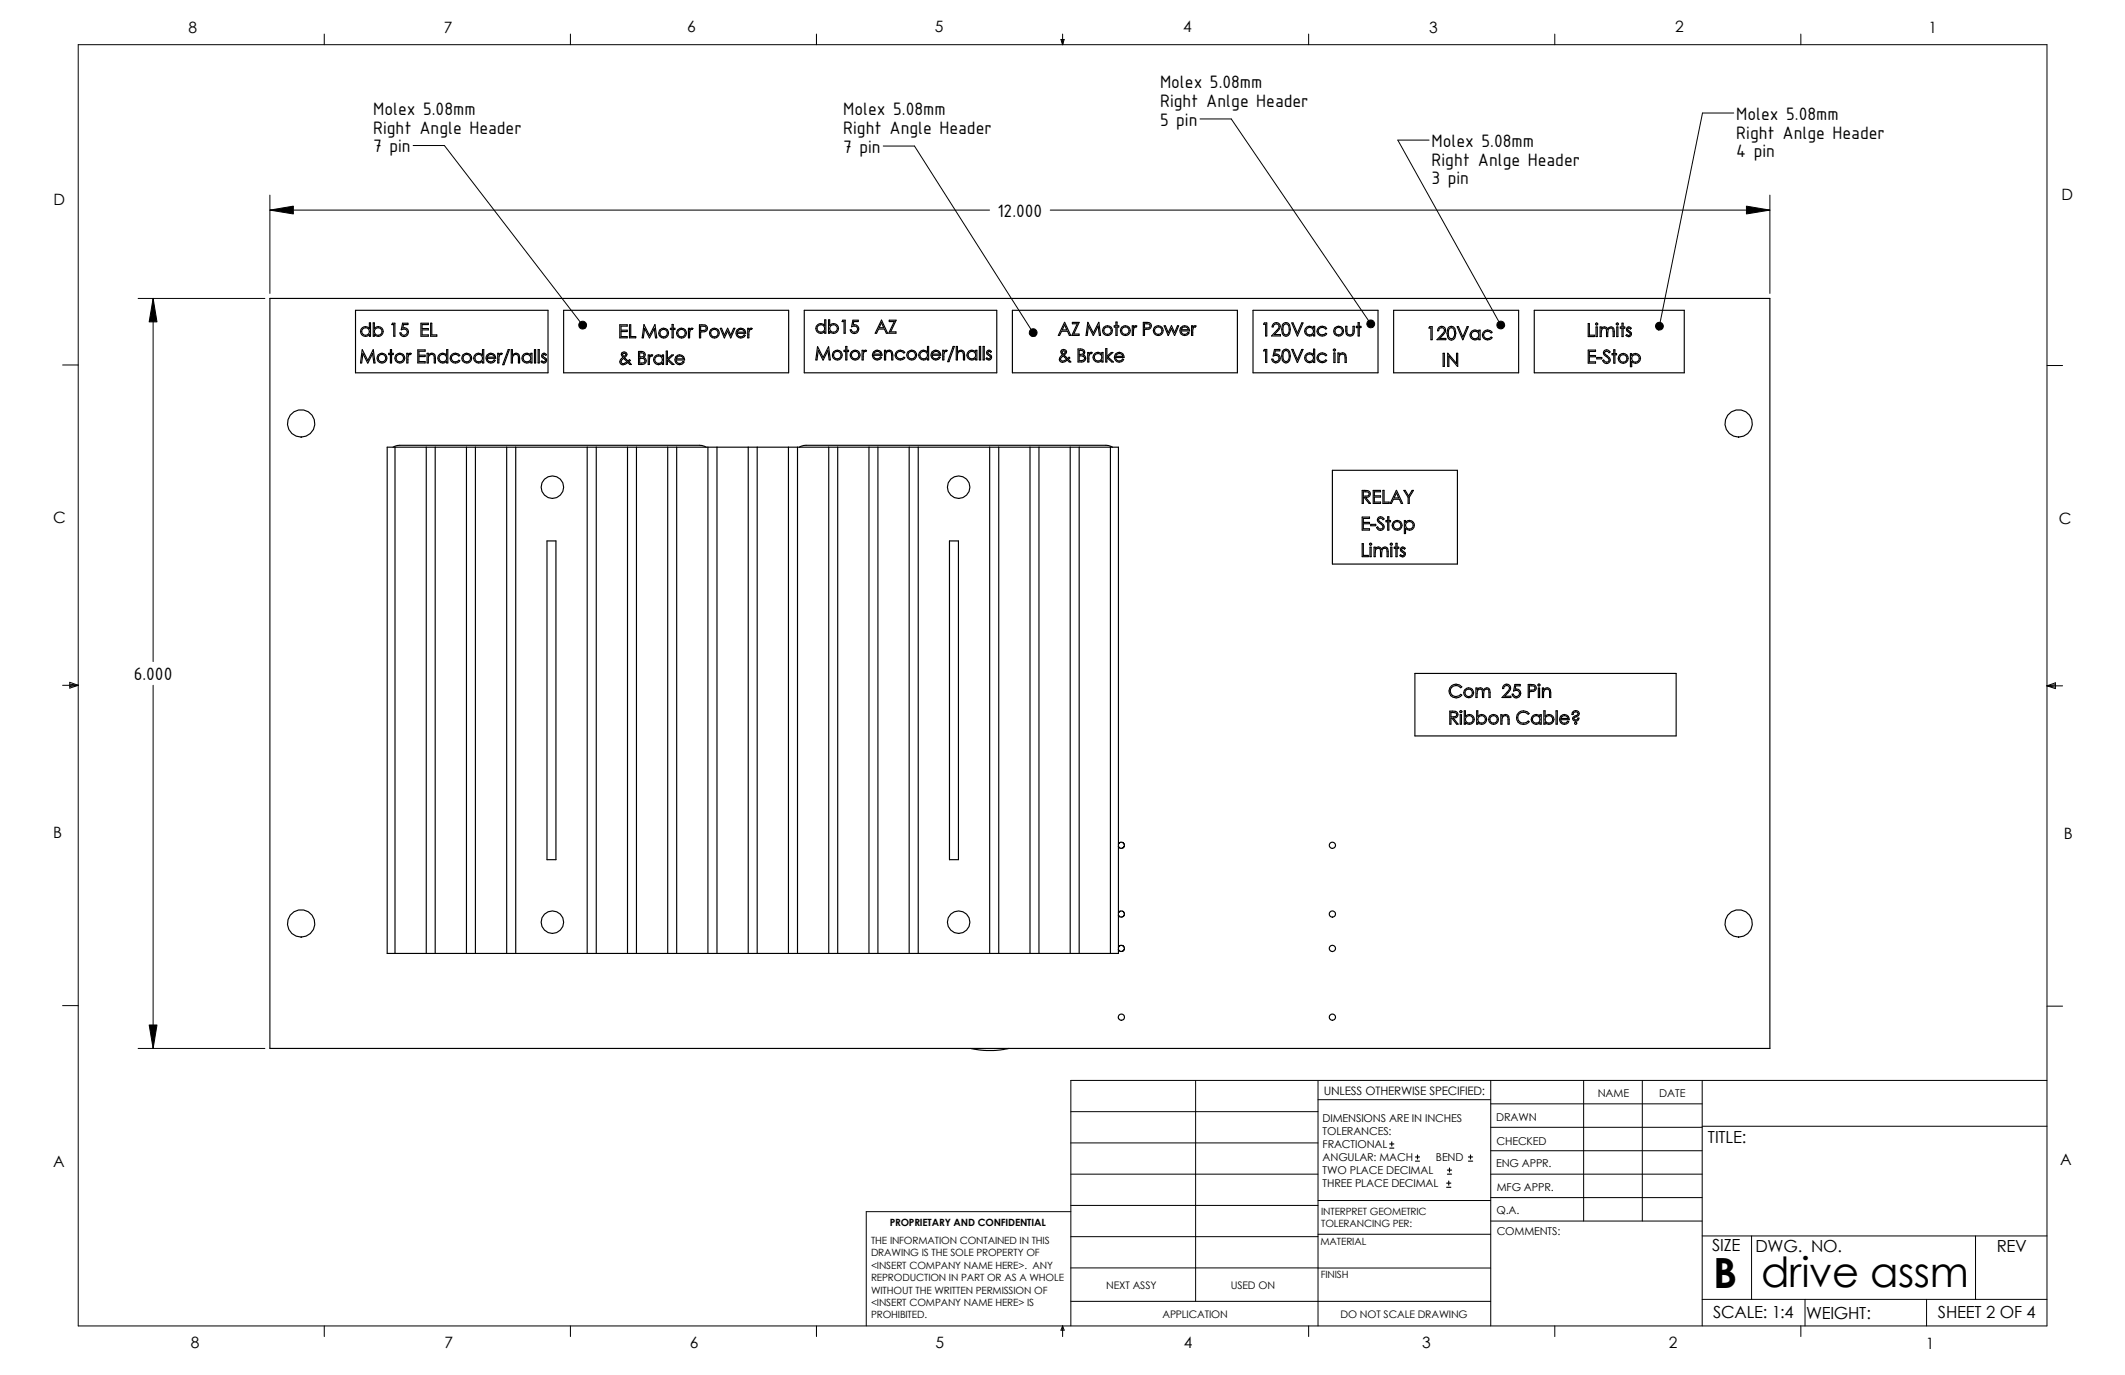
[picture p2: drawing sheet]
<svg xmlns="http://www.w3.org/2000/svg" width="432mm" height="279mm" viewBox="0 0 432 279" stroke-linecap="round" stroke-linejoin="round" font-family="sans-serif">
<g fill="none" stroke="#000" stroke-width=".2">
<path d="M15.9 9.1h400v260.3h-400zM65.9 6.9v2.2M115.9 6.9v2.2M165.9 6.9v2.2M215.6 8h.6l-.3 1.1zM215.7 8l.2 1.1M215.9 6.9v2.2M216 8l-.1 1.1M265.9 6.9v2.2M315.9 6.9v2.2M365.9 6.9v2.2M54.8 39.6v20"/>
<path d="M83.9 29.6h6.4l28.1 36.5M179.5 29.7h6.3l24.1 37.9M243.8 24.2h6.4l28.3 41.6M290.4 28.5h-6.4l20.9 37.5M352.3 23h-6.4l-8.7 43.3M359.6 39.6v20M54.8 42.7l4.8-.8v1.6zM54.8 42.7h146.3M213.4 42.7h146.2M354.9 41.9l4.7 .8-4.7 .8zM12.7 74.2h3.2M28.1 60.6h25.7"/>
<path d="M31.1 60.6l.8 4.8h-1.6zM31.1 60.6v73.8M117.8 65.5a.79 .79 0 0 1 1.2 0 .79 .79 0 0 1-.1 1.2l-.5-.6 .5 .6a.79 .79 0 0 1-1.1-.1 .79 .79 0 0 1 0-1.1zM209.4 67a.79 .79 0 0 1 1.2 .1 .79 .79 0 0 1-.2 1.2l-.5-.7 .5 .7a.79 .79 0 0 1-1.1-.2 .79 .79 0 0 1 .1-1.1zM278 65.2a.79 .79 0 0 1 1.1 .1 .79 .79 0 0 1-.1 1.2l-.5-.7 .5 .7a.79 .79 0 0 1-1.1-.2 .79 .79 0 0 1 .1-1.1zM304.3 65.6a.8 .8 0 0 1 1.2-.1 .8 .8 0 0 1-.2 1.2l-.4-.7 .4 .7a.8 .8 0 0 1-.9-.1 .8 .8 0 0 1-.1-1zM336.7 65.6a.79 .79 0 0 1 1.3 .5 .79 .79 0 0 1-1 1l.2-.8-.2 .8a.8 .8 0 0 1-.6-.7 .8 .8 0 0 1 .3-.8zM415.9 74.3h3.2M12.7 139.3h3.2M14.2 138.6l1.7 .7-1.7 .5zM14.2 139l1.7 .3M15.9 139.3l-1.7 .2"/>
<path d="M31.1 139.3v73.7M415.9 139.4l1.8 .2M415.9 139.4l1.8-.7v1.2zM415.9 139.4h3.2M417.7 139.1l-1.8 .3M12.7 204.3h3.2M28.1 213h25.7M30.3 208.3h1.6l-.8 4.7zM243 219.5v44.9M267.8 219.5v49.9M302.9 219.5v49.9M321.8 219.5v28.6"/>
<path d="M333.7 219.5v28.6M345.9 219.5v49.9M415.9 219.5h-198.3v49.9M415.9 204.4h3.2M217.6 225.9h50.2M217.6 238.6h50.2M217.6 232.2h50.2M267.8 223.5h35.1M302.9 238.6h43M302.9 224.3h43M302.9 229.1h43M302.9 233.8h43"/>
<path d="M345.9 228.9h70M217.6 246.2h-41.6v23.2M217.6 257.6l85.3 .1M217.6 244.9h50.2M217.6 251.3h50.2M267.8 243.9h35.1M267.8 250.8h35.1M302.9 243.4h43M302.9 248.1h43M345.9 251.1h70M355.9 251.1v12.9M401.4 251.1v12.9"/>
<path d="M65.9 269.4v2.2M115.9 269.4v2.2M165.9 269.4v2.2M215.9 269.4l.3 .9h-.6zM215.9 269.4v2.2M217.6 264.4h85.3M265.9 269.4v2.2M315.9 269.4v2.2M345.9 264h70M365.9 269.4v2.2M366.8 264v5.4M391.5 264v5.4"/>
</g>
<g fill="none" stroke="#000" stroke-width=".23">
<path d="M54.8 60.6h304.8v152.4h-304.8zM72.2 63.1h39.2v12.7h-39.2zM73.6 71.1l1.1 2.2 1.1-2.2 .4 2.6h-.2l-.3-1.9-.9 1.9-1.1-1.9-.2 1.9h-.2zM73.6 66.6a.95 .95 0 0 1 1.5 .2v-1.2h.2v2.7h-.2v-.3a1 1 0 0 1-1.5 .1 1 1 0 0 1 0-1.5zM75.8 71.1h.1M75.8 65.6h.3v1.1a1 1 0 0 1 1.4-.1 1 1 0 0 1 0 1.5 1 1 0 0 1-1.4-.1v.3h-.3zM79.3 71h.3v.8h.3v.3h-.3v1.6h-.3v-1.6h-.3v-.3h.3zM79.8 65.7h.4v2.6h-.2v-2.3h-.4zM81.8 65.7h1.1v.3h-.9l-.1 .7a.87 .87 0 0 1 1.1 .6 .87 .87 0 0 1-.7 1 .87 .87 0 0 1-1-.7h.2a.63 .63 0 0 0 .8 .5 .63 .63 0 0 0 .4-.9 .63 .63 0 0 0-.9-.3l-.3 .1zM82.7 71.8h.2v.3l.3-.3h.4l-.2 .3-.1-.1a.77 .77 0 0 0-.4 1.1v.6h-.2zM84.9 71.1h1.5v.3h-1.3v.8h1.3v.3h-1.3v1h1.3v.2h-1.5zM85.5 65.7h1.5v.3h-1.2v.8h1.2v.2h-1.2v1.1h1.2v.2h-1.5z"/>
<path d="M86.8 71.8h.2v.4a.84 .84 0 0 1 1.2-.3l.3 .8v1h-.3v-.9a.63 .63 0 0 0-.5-.8 .63 .63 0 0 0-.7 .8v.9h-.2zM87.5 65.7h.2v2.4h1.1v.2h-1.3zM89.3 72a1.03 1.03 0 0 1 1.5 .2v-1.2h.2v2.7h-.2v-.3a1.01 1.01 0 0 1-1.5 .1 1.01 1.01 0 0 1 0-1.5zM91.9 72a1.14 1.14 0 0 1 1.5 .2l-.2 .1a.82 .82 0 0 0-1.2-.2 .82 .82 0 0 0 0 1.3 .82 .82 0 0 0 1.2-.2l.2 .1a1.04 1.04 0 0 1-1.5 .3 1.04 1.04 0 0 1 0-1.6zM96.6 72a1 1 0 0 1 1.4 .2v-1.2h.3v2.7h-.3v-.3a1.01 1.01 0 0 1-1.5 .1 1.01 1.01 0 0 1 .1-1.5zM99 72.1a.97 .97 0 0 1 1.1-.3 .97 .97 0 0 1 .6 1h-1.7a.75 .75 0 0 0 .6 .7 .75 .75 0 0 0 .8-.4l.2 .1a.99 .99 0 0 1-1.4 .4 .99 .99 0 0 1-.2-1.5zM99.3 72.2a.76 .76 0 0 1 1.2 .4h-1.5zM101.1 71.8h.3v.3l.2-.3h.5l-.2 .3h-.3l-.2 .3v1.3h-.3zM103.3 71h.2l-1.1 3.1h-.2zM103.9 71h.2v1.2a.85 .85 0 0 1 1.2-.3l.3 .8v1h-.3v-.9a.64 .64 0 0 0-.6-.8 .64 .64 0 0 0-.6 .8v.9h-.2zM106.4 72a1.05 1.05 0 0 1 1.5 .2v-.4h.2v1.9h-.2v-.3a1.02 1.02 0 0 1-1.5 .1 1.02 1.02 0 0 1 0-1.5zM108.6 71h.2v2.7h-.2z"/>
<path d="M109.3 71h.3v2.7h-.3zM110.2 71.9l.5-.1 .3 .3-.1 .1-.5-.2-.1 .4a1.03 1.03 0 0 1 .7 1l-.1 .3a.7 .7 0 0 1-.9-.2l.1-.2 .5 .2 .2-.4a.88 .88 0 0 1-.6-1.2zM114.5 63.1h45.8v12.7h-45.8zM125.9 66h1.5v.3h-1.2v.8h1.2v.3h-1.2v1h1.2v.2h-1.5zM126.4 73.1l.3-.3 .7 .7-.5 .3a.44 .44 0 0 1-.6-.1 .44 .44 0 0 1 .1-.6zM126.4 71.7a.55 .55 0 0 1 .8-.1 .55 .55 0 0 1 0 .8l-.3 .3 .7 .6 .3-.2 .2 .2-.4 .2 .6 .6h-.3l-.4-.4-.5 .3-.5 .1a.66 .66 0 0 1-.6-.4 .66 .66 0 0 1 .2-.8l.4-.3-.3-.5zM126.5 71.9l.3-.1 .4 .2-.4 .5zM127.9 66h.3v2.4h1v.2h-1.3zM129.8 71.4a.98 .98 0 0 1 1.3 .7l-.3 .5a.73 .73 0 0 1 .5 .9 .73 .73 0 0 1-.8 .6h-.7zM130 72.8h.2a.56 .56 0 0 1 .7 .1 .56 .56 0 0 1-.1 .8l-.8 .1zM130 71.7l.7 .1 .1 .1v.4l-.2 .2h-.6zM130.9 66l-.4 2.6h.2l.3-1.9 1 1.9"/>
<path d="M130.9 66h.1M130.9 66l1.1 2.2 1.1-2.2 .4 2.6h-.3l-.3-1.8-.9 1.8M131.7 72.1h.3v.3l.3-.3 .3 .1-.1 .2-.1-.1a.77 .77 0 0 0-.4 1.1v.7h-.3zM132 68.6h.1M133.2 72.3a.97 .97 0 0 1 1.4 .2v-.4h.2v2h-.2v-.4a1 1 0 0 1-1.5 .1 1 1 0 0 1 .1-1.5zM135.4 71.4h.2v1.5l.9-.8h.3l-1 .9 1.1 1.1h-.3l-1-.9v.9h-.2zM136.6 65.9h.2v.8h.3v.2h-.3v1.7h-.2v-1.7h-.4v-.2h.4zM137.4 72.5a.98 .98 0 0 1 1.1-.3 .98 .98 0 0 1 .6 1h-1.7a.74 .74 0 0 0 .6 .7 .74 .74 0 0 0 .8-.5l.2 .2a.99 .99 0 0 1-1.4 .3 .99 .99 0 0 1-.2-1.4zM137.6 72.5a.78 .78 0 0 1 1.3 .4h-1.5zM139.9 66.7h.2v.3l.4-.3 .3 .1-.1 .1-.3 .1-.2 .3-.1 1.3h-.2zM142.1 66h.5a.77 .77 0 0 1 1 .3 .77 .77 0 0 1-.2 1l-1 .1v1.2h-.3zM142.4 66.3h.9l.2 .2v.4a.92 .92 0 0 1-1.1 .3z"/>
<path d="M146.4 66.7h.2l.6 1.4 .6-1.4 .7 1.4 .6-1.4h.2l-.8 1.9-.7-1.3-.6 1.3zM148.5 68.6h.1M149.8 67.1a.99 .99 0 0 1 1.1-.4 .99 .99 0 0 1 .6 1h-1.7a.75 .75 0 0 0 .6 .7 .75 .75 0 0 0 .8-.3l.2 .1a1 1 0 0 1-1.4 .3 1 1 0 0 1-.2-1.4zM150.1 67.1l.2-.1a.75 .75 0 0 1 1 .5h-1.5zM151.9 66.7h.3v.3l.3-.3 .3 .1-.1 .1-.3 .1-.2 .3v1.3h-.3zM163.4 63.1h39.1v12.7h-39.1zM166.1 70.5l1.2 2.1 1.1-2.1 .3 2.6h-.2l-.3-1.9-.9 1.9-1-1.9-.3 1.9h-.2zM166.2 66a.97 .97 0 0 1 1.4 .1v-1.1h.2v2.7h-.2v-.3a1 1 0 0 1-1.5 .1 1 1 0 0 1 .1-1.5zM168.4 65h.2v1.1a1 1 0 0 1 1.5-.1 1 1 0 0 1 0 1.5 1 1 0 0 1-1.5-.1v.3h-.2zM171.3 65.1h.4v2.6h-.2v-2.4h-.4zM171.9 70.4h.2v.8h.3v.2h-.3v1.7h-.2v-1.7h-.4v-.2h.4zM173.3 65.1h1.1v.2h-.9l-.1 .7a.87 .87 0 0 1 1.1 .6 .87 .87 0 0 1-.7 1.1 .87 .87 0 0 1-1-.7h.2a.63 .63 0 0 0 .8 .5 .63 .63 0 0 0 .4-.9 .63 .63 0 0 0-.9-.3l-.3 .1z"/>
<path d="M175.2 71.2h.2v.3l.3-.3h.4l-.1 .2h-.2a.77 .77 0 0 0-.4 1.1v.6h-.2zM177.5 71.5a.97 .97 0 0 1 1.1-.3 .97 .97 0 0 1 .6 1h-1.7a.75 .75 0 0 0 .6 .7 .75 .75 0 0 0 .8-.4l.2 .1a.99 .99 0 0 1-1.4 .4 .99 .99 0 0 1-.2-1.5zM177.8 71.6a.76 .76 0 0 1 1.2 .4h-1.5zM179.1 65.1l1.3 2.6h-.3l-.4-.8h-1.2l-.4 .8h-.3zM179.1 65.1h.1M179.1 65.6l.5 1h-1zM179.7 71.2h.3v.3a.83 .83 0 0 1 1.2-.2l.2 .8v1h-.2v-.9a.64 .64 0 0 0-.6-.8 .64 .64 0 0 0-.6 .8v.9h-.3zM180.7 65.1h1.4l-1.1 2.3h1.1v.3h-1.5l1.1-2.4h-1zM182.3 71.4a1.14 1.14 0 0 1 1.6 .2l-.2 .1a.83 .83 0 0 0-1.3-.2 .83 .83 0 0 0 0 1.3 .83 .83 0 0 0 1.3-.2l.2 .1a1.04 1.04 0 0 1-1.6 .2 1.04 1.04 0 0 1 0-1.5zM187 71.4a1 1 0 0 1 1.5 .2v-1.2h.2v2.7h-.2v-.3a1.01 1.01 0 0 1-1.5 .1 1.01 1.01 0 0 1 0-1.5zM189.4 71.5a.99 .99 0 0 1 1.1-.3 .99 .99 0 0 1 .7 1h-1.8a.75 .75 0 0 0 .6 .7 .75 .75 0 0 0 .8-.4l.3 .1a1 1 0 0 1-1.5 .4 1 1 0 0 1-.2-1.5zM189.7 71.6a.74 .74 0 0 1 1.2 .4h-1.5z"/>
<path d="M191.6 71.2h.2v.3l.3-.3h.4l-.2 .2h-.1a.77 .77 0 0 0-.4 1.1v.6h-.2zM193.7 70.4h.2l-1.1 3.1h-.2zM194.3 70.4h.2v1.2a.82 .82 0 0 1 1.2-.3l.3 .8v1h-.2v-.9a.64 .64 0 0 0-.6-.8 .64 .64 0 0 0-.7 .8v.9h-.2zM196.8 71.4a1.02 1.02 0 0 1 1.5 .1v-.3h.2v1.9h-.2v-.3a1.01 1.01 0 0 1-1.5 .1 1.01 1.01 0 0 1 0-1.5zM199 70.4h.3v2.7h-.3zM199.8 70.4h.2v2.7h-.2zM200.6 71.3l.5-.1 .4 .2-.2 .2-.4-.2-.2 .4a.89 .89 0 0 1 .6 1.2 .66 .66 0 0 1-.9-.1l.1-.2 .6 .2 .1-.4a.91 .91 0 0 1-.6-1.2zM205.7 63.1h45.7v12.7h-45.7zM215.7 72.6l.3-.3 .7 .7a.67 .67 0 0 1-.6 .4 .67 .67 0 0 1-.6-.4zM215.7 71.2a.55 .55 0 0 1 .8-.1 .55 .55 0 0 1 0 .8l-.3 .3 .7 .7 .3-.3 .2 .1-.3 .3 .5 .6h-.3l-.4-.4-.5 .3-.5 .1a.66 .66 0 0 1-.6-.4 .66 .66 0 0 1 .2-.8l.4-.3-.3-.5zM216.3 65.5l1.3 2.7h-.3l-.4-.9h-1.2l-.4 .9h-.2zM216.3 66l.5 1h-1z"/>
<path d="M217.9 65.5h1.4l-1.1 2.4h1.1v.3h-1.5l1.1-2.4h-1zM219.1 70.9a1.02 1.02 0 0 1 1.3 .7l-.3 .5a.73 .73 0 0 1 .5 .9 .73 .73 0 0 1-.8 .6h-.7zM219.3 72.3h.4a.57 .57 0 0 1 .7 .6l-.3 .3-.8 .1zM219.3 71.2l.8 .1 .1 .3-.2 .3-.7 .1zM221 71.6h.3v.3l.3-.3 .3 .1-.1 .2h-.3l-.2 .3v1.4h-.3zM221 65.5l1.2 2.2 1-2.2 .4 2.7h-.2l-.3-1.9-.9 1.9-1-1.9-.3 1.9h-.2zM222.5 71.8a.97 .97 0 0 1 1.4 .2v-.4h.2v2h-.2v-.4a1.01 1.01 0 0 1-1.5 .1 1.01 1.01 0 0 1 .1-1.5zM223.2 65.5h.1M224.7 70.8h.2v1.6l.9-.8h.3l-1 .9 1.2 1.1h-.4l-1-.9v.9h-.2zM226.7 71.9a.98 .98 0 0 1 1.1-.2 .98 .98 0 0 1 .6 .9h-1.7a.75 .75 0 0 0 .6 .8 .75 .75 0 0 0 .8-.4l.2 .1a1.01 1.01 0 0 1-1.4 .3 1.01 1.01 0 0 1-.2-1.5zM226.8 65.4h.2v.8h.3v.3h-.3v1.7h-.2v-1.7h-.4v-.3h.4zM226.9 72l.2-.1a.76 .76 0 0 1 1.1 .5h-1.5z"/>
<path d="M230.1 66.2h.2v.3l.4-.3 .3 .1-.1 .2-.2-.1a.77 .77 0 0 0-.4 1.1v.7h-.2zM232.3 65.5h.5a.76 .76 0 0 1 1.1 .6 .76 .76 0 0 1-.9 .8h-.4v1.3h-.3zM232.6 65.8a.92 .92 0 0 1 1.1 .2v.4a1.01 1.01 0 0 1-1.1 .3zM236.6 66.2h.2l.6 1.4 .6-1.4 .7 1.4 .6-1.4h.2l-.8 2-.7-1.4-.6 1.4zM240 66.5a.99 .99 0 0 1 1.1-.3 .99 .99 0 0 1 .6 1h-1.7a.75 .75 0 0 0 .6 .7 .75 .75 0 0 0 .8-.4l.2 .1a1 1 0 0 1-1.4 .4 1 1 0 0 1-.2-1.5zM240.2 66.6a.76 .76 0 0 1 1.3 .4h-1.5zM242.1 66.2h.3v.3l.3-.3 .3 .1-.1 .2-.1-.1a.77 .77 0 0 0-.4 1.1v.7h-.3zM254.6 63.1h25.4v12.7h-25.4zM256.9 71h.5v2.7h-.2v-2.4h-.4zM256.9 65.6h.5v2.7h-.2v-2.4h-.4zM258.8 65.7a.82 .82 0 0 1 1.1 .1 .82 .82 0 0 1 0 1.1l-.9 1.1h1.2v.3h-1.8l1.4-1.5a.59 .59 0 0 0-.3-1 .59 .59 0 0 0-.8 .6h-.2zM259 71h1.1v.3h-1l-.1 .7a.87 .87 0 0 1 1.1 .6 .87 .87 0 0 1-.6 1.1 .87 .87 0 0 1-1.1-.7h.3a.63 .63 0 0 0 .8 .4 .63 .63 0 0 0 .3-.9 .63 .63 0 0 0-.8-.2h-.3z"/>
<path d="M260.7 71.2l.4-.2a.8 .8 0 0 1 .9 .4l.2 .9-.2 1a.79 .79 0 0 1-.7 .4 .79 .79 0 0 1-.7-.4l-.2-1zM260.7 65.8l.4-.2a.8 .8 0 0 1 .9 .4l.2 .9-.2 .9a.79 .79 0 0 1-.7 .5 .79 .79 0 0 1-.7-.5l-.2-.9zM260.9 66.1l.2-.3h.4a1.33 1.33 0 0 1-.2 2.3l-.3-.2a1.9 1.9 0 0 1-.1-1.8zM261 71.3l.3-.1 .4 .2a1.57 1.57 0 0 1-.2 2 .6 .6 0 0 1-.7-.3 1.5 1.5 0 0 1 .2-1.8zM262.5 71h.2l.9 2.1 .9-2.1h.3l-1.1 2.7zM262.5 65.6h.2l.9 2.1 .9-2.1h.3l-1.1 2.7zM265.5 71.9a.98 .98 0 0 1 1.4 .2v-1.1h.2v2.7h-.2v-.4a1.01 1.01 0 0 1-1.5 .1 1.01 1.01 0 0 1 .1-1.5zM265.5 66.5a1.05 1.05 0 0 1 1.4 .2v-.4h.2v2h-.2v-.4a1.01 1.01 0 0 1-1.5 .1 1.01 1.01 0 0 1 .1-1.5zM268 66.5a1.14 1.14 0 0 1 1.6 .2l-.2 .2a.83 .83 0 0 0-1.3-.2 .83 .83 0 0 0 0 1.2 .83 .83 0 0 0 1.3-.2l.2 .1a1.04 1.04 0 0 1-1.6 .3 1.04 1.04 0 0 1 0-1.6zM268 71.9a1.09 1.09 0 0 1 1.6 .3l-.2 .1a.83 .83 0 0 0-1.3-.2 .83 .83 0 0 0 0 1.2 .83 .83 0 0 0 1.3-.2l.2 .2a1.04 1.04 0 0 1-1.6 .2 1.04 1.04 0 0 1 0-1.6zM271 71.7h.3v2h-.3zM271.9 71.7h.2v.4a.8 .8 0 0 1 1.2-.2l.3 .8v1h-.3v-1a.64 .64 0 0 0-.6-.8 .64 .64 0 0 0-.6 .8v1h-.2z"/>
<path d="M273.5 66.3h.2v.9a.65 .65 0 0 0 .6 .9 .65 .65 0 0 0 .6-.9v-.9h.3v1a.89 .89 0 0 1-.6 .9 .89 .89 0 0 1-1-.3zM276 65.6h.2v.7h.3v.3h-.3v1.7h-.2v-1.7h-.4v-.3h.4zM283.2 63.1h25.4v12.7h-25.4zM290.5 66.4h.5v2.6h-.2v-2.3h-.4zM292.4 66.5a.82 .82 0 0 1 1.1 0 .82 .82 0 0 1 0 1.2l-.9 1.1h1.2v.2h-1.8l1-1.1a.98 .98 0 0 0 .5-1 .62 .62 0 0 0-.7-.3 .62 .62 0 0 0-.5 .6h-.2zM293.2 71.8h.3v2.6h-.3zM294.2 71.8l1.8 2.1v-2.1h.2v2.6l-1.8-2v2h-.2zM294.3 66.6l.4-.2a.81 .81 0 0 1 1 .4l.1 .9-.1 .9a.79 .79 0 0 1-.8 .5 .79 .79 0 0 1-.7-.5l-.2-.9zM294.6 66.7l.3-.1 .4 .1a1.51 1.51 0 0 1-.2 2.1l-.5-.1a1.71 1.71 0 0 1 0-2zM296.1 66.4h.3l.8 2.1 .9-2.1h.3l-1.1 2.6zM299.1 67.3a.97 .97 0 0 1 1.4 .2v-.4h.3v1.9h-.3v-.3a1.01 1.01 0 0 1-1.5 .1 1.01 1.01 0 0 1 .1-1.5zM301.6 67.3a1.09 1.09 0 0 1 1.6 .2l-.2 .1a.83 .83 0 0 0-1.2-.2 .83 .83 0 0 0 0 1.3 .83 .83 0 0 0 1.2-.2l.2 .1a1.04 1.04 0 0 1-1.6 .3 1.04 1.04 0 0 1 0-1.6z"/>
<path d="M311.8 63.1h30.4v12.7h-30.4zM322.7 71.1h1.5v.3h-1.2v.8h1.2v.3h-1.2v1h1.2v.3h-1.5zM322.7 65.7h.3v2.4h1v.3h-1.3zM324.3 66.4h.3v2h-.3zM324.5 72.6h1v.3h-1zM325.1 66.4h.3v.4l.5-.4a.67 .67 0 0 1 .8 .5 .7 .7 0 0 1 .6-.5 .7 .7 0 0 1 .6 .4l.1 1.6h-.2l-.1-1.5-.4-.2-.5 .3-.1 1.4h-.2l-.2-1.6a.54 .54 0 0 0-.8 .2l-.1 1.4h-.3zM326.1 71.2l.1-.1a.77 .77 0 0 1 1 .4l-.2 .2a.43 .43 0 0 0-.6-.4 .43 .43 0 0 0-.2 .7l.2 .2a1.3 1.3 0 0 1 .8 1 .76 .76 0 0 1-.5 .6 .76 .76 0 0 1-.8-.1l-.3-.4 .3-.1 .2 .3a.48 .48 0 0 0 .7 0 .48 .48 0 0 0 .1-.6l-.8-.6a.65 .65 0 0 1 0-1.1zM327.9 71.1h.2v.8h.4v.2h-.4v1.7h-.2v-1.7h-.3v-.2h.3zM328.5 66.4h.3v2h-.3zM329.6 65.7h.2v.7h.4v.3h-.4v1.7h-.2v-1.7h-.4v-.3h.4zM330.7 66.5l.5-.1 .3 .3-.2 .2-.4-.2-.2 .3a1.08 1.08 0 0 1 .8 1.1 .63 .63 0 0 1-1.1 .1l.2-.2 .5 .2 .2-.4a.88 .88 0 0 1-.6-1.3zM331.3 71.9h.3v.3a1 1 0 0 1 1.4-.1 1 1 0 0 1 0 1.5 1 1 0 0 1-1.4-.2v1.1h-.3z"/>
<path d="M78.7 90.9h148.6v102.8h-148.6zM79.9 90.9l1.3-.4h61l1.3 .4M80.3 90.9v102.8M86.6 90.9v102.8M88.4 90.9v102.8M94.8 90.9v102.8M96.6 90.9v102.8M103 90.9v102.8M104.8 90.9v102.8M119.3 90.9v102.8M121.2 90.9v102.8M127.5 90.9v102.8"/>
<path d="M129.3 90.9v102.8M135.7 90.9v102.8M137.5 90.9v102.8M143.8 90.9v102.8M145.7 90.9v102.8M152 90.9v102.8M153.9 90.9v102.8M160.2 90.9v102.8M162.1 90.9v102.8M162.4 90.9l1.4-.4h60.9l1.4 .4M168.4 90.9v102.8M170.2 90.9v102.8"/>
<path d="M176.6 90.9v102.8M178.4 90.9v102.8M184.7 90.9v102.8M186.6 90.9v102.8M201.1 90.9v102.8M202.9 90.9v102.8M209.3 90.9v102.8M211.1 90.9v102.8M217.5 90.9v102.8M219.3 90.9v102.8M225.6 90.9v102.8M270.7 95.6h25.4v19h-25.4z"/>
<path d="M276.8 99.7h.5a.77 .77 0 0 1 1 .3 .77 .77 0 0 1-.2 1l-.6 .1 1 1.2h-.3l-1-1.2h-.2v1.2h-.2zM277 99.9a.94 .94 0 0 1 1.2 .2l-.1 .6-1.1 .1zM279 99.7h1.5v.2h-1.2v.9h1.2v.2h-1.2v1h1.2v.3h-1.5zM281 99.7h.2v2.3h1.1v.3h-1.3zM283.7 99.7l1.3 2.6h-.3l-.3-.8h-1.3l-.4 .8h-.2zM285.3 99.7h.2l.7 1.1 .7-1.1h.3l-.8 1.3v1.3h-.3v-1.3zM111.1 109.9h1.9v64.8h-1.9zM192.9 109.9h1.9v64.8h-1.9zM276.8 110.5h.2v2.4h1v.2h-1.2zM276.8 105.1h1.5v.2h-1.3v.9h1.3v.2h-1.3v1h1.3v.3h-1.5zM278.4 111.2h.2v1.9h-.2zM278.5 106.6h1v.2h-1z"/>
<path d="M279.2 111.2h.2v.3l.5-.3a.64 .64 0 0 1 .8 .4 .7 .7 0 0 1 .6-.5 .7 .7 0 0 1 .7 .4l.1 1.6h-.2l-.1-1.5-.4-.2-.5 .3-.1 1.4h-.3v-1.5l-.2-.1a.6 .6 0 0 0-.8 .3l-.1 1.3h-.2zM280.1 105.1l.2-.1a.83 .83 0 0 1 .9 .5l-.2 .1a.45 .45 0 0 0-.7-.3 .45 .45 0 0 0 .2 .8 1.07 1.07 0 0 1 .7 1.3 .82 .82 0 0 1-.8 .4 .82 .82 0 0 1-.7-.6l.2-.1 .3 .3a.48 .48 0 0 0 .6 0 .48 .48 0 0 0 .1-.6l-.7-.6a.65 .65 0 0 1-.1-1.1zM282 105h.2v.8h.4v.2h-.4v1.7h-.2v-1.7h-.4v-.2h.4zM282.6 111.2h.2v1.9h-.2zM283.7 110.4h.2v.8h.3v.2h-.3v1.7h-.2v-1.7h-.4v-.2h.4zM283.8 100.2l.4 1h-.9zM284.7 111.3l.4-.2 .4 .3-.1 .2-.5-.2-.1 .4a1.03 1.03 0 0 1 .7 1l-.1 .2a.66 .66 0 0 1-.9-.1l.1-.2 .5 .2 .2-.4a.88 .88 0 0 1-.6-1.2zM285.4 105.8h.2v.3a1 1 0 0 1 1.5-.1 1 1 0 0 1 0 1.5 1 1 0 0 1-1.5-.1v1h-.2zM287.5 136.8h53.1v12.7h-53.1zM295 139.3a1.5 1.5 0 0 1 2 .3l-.2 .1a1.18 1.18 0 0 0-1.7-.2 1.18 1.18 0 0 0 0 1.8 1.18 1.18 0 0 0 1.7-.2l.2 .1a1.42 1.42 0 0 1-2.1 .3 1.42 1.42 0 0 1 .1-2.2zM299.9 139.8h.2v.3l.5-.3a.64 .64 0 0 1 .8 .5 .68 .68 0 0 1 .6-.5 .68 .68 0 0 1 .7 .3l.1 1.6h-.2l-.1-1.5-.4-.2-.5 .3-.1 1.4h-.3v-1.4l-.2-.2a.57 .57 0 0 0-.8 .3l-.1 1.3h-.2zM305.6 139.2a.82 .82 0 0 1 1.1 .1 .82 .82 0 0 1 0 1.1l-.9 1.1h1.2v.2h-1.8l1-1a.98 .98 0 0 0 .5-1.1 .62 .62 0 0 0-.7-.3 .62 .62 0 0 0-.5 .6h-.2z"/>
<path d="M307.8 139.1h1.1v.3h-.9l-.1 .7a.87 .87 0 0 1 1.1 .6 .87 .87 0 0 1-.7 1 .87 .87 0 0 1-1-.6h.2a.63 .63 0 0 0 .8 .4 .63 .63 0 0 0 .4-.9 .63 .63 0 0 0-.9-.3l-.2 .1zM310.5 139.1h.5a.77 .77 0 0 1 1 .3 .77 .77 0 0 1-.2 1l-1 .1v1.2h-.3zM310.8 139.4h.9l.2 .2v.4a.92 .92 0 0 1-1.1 .3zM312.6 139.8h.2v1.9h-.2zM313.4 139.8h.2v.4l.4-.4a.74 .74 0 0 1 1 .3l.1 1.6h-.2v-.9a.64 .64 0 0 0-.6-.8 .64 .64 0 0 0-.7 .8v.9h-.2zM294.6 144.5h.5a.76 .76 0 0 1 1 .3 .76 .76 0 0 1-.2 1l-.6 .1 1 1.3h-.3l-1-1.3h-.2v1.3h-.2zM294.8 144.8a.95 .95 0 0 1 1.2 .2v.4a.94 .94 0 0 1-1.2 .2zM296.7 145.2h.3v2h-.3zM297.5 144.4h.3v1.2a1.01 1.01 0 0 1 1.4-.2 1.01 1.01 0 0 1 0 1.5 1.01 1.01 0 0 1-1.4-.1v.4h-.3zM300.1 144.4h.2v1.2a1 1 0 0 1 1.5-.2 1 1 0 0 1 0 1.5 1 1 0 0 1-1.5-.1v.4h-.2zM305 145.2h.2v.4a.81 .81 0 0 1 1.4 0l.1 1.6h-.3v-1a.64 .64 0 0 0-.6-.8 .64 .64 0 0 0-.6 .8v1h-.2zM308.7 144.7a1.49 1.49 0 0 1 2 .3l-.2 .1a1.18 1.18 0 0 0-1.7-.2 1.18 1.18 0 0 0 0 1.8 1.18 1.18 0 0 0 1.7-.2l.2 .2a1.42 1.42 0 0 1-2.1 .2 1.42 1.42 0 0 1 .1-2.2z"/>
<path d="M311.5 145.4a.97 .97 0 0 1 1.4 .2v-.4h.3v2h-.3v-.4a1 1 0 0 1-1.5 .1 1 1 0 0 1 .1-1.5zM313.7 144.4h.3v1.2a1 1 0 0 1 1.4-.2 1 1 0 0 1 0 1.5 1 1 0 0 1-1.4-.1v.4h-.3zM316.2 144.4h.2v2.8h-.2zM317.1 145.5a.98 .98 0 0 1 1.2-.2 .98 .98 0 0 1 .6 .9h-1.8a.74 .74 0 0 0 .6 .8 .74 .74 0 0 0 .9-.5l.2 .1a.99 .99 0 0 1-1.5 .4 .99 .99 0 0 1-.2-1.5zM317.4 145.6a.78 .78 0 0 1 1.2 .4h-1.4zM319.7 144.6a.67 .67 0 0 1 .9-.1 .67 .67 0 0 1 .1 1l-.9 .4a.4 .4 0 0 0 .4 .4 .4 .4 0 0 0 .4-.4h.2a.6 .6 0 0 1-.7 .7 .6 .6 0 0 1-.4-1l.9-.4v-.4a.53 .53 0 0 0-.6-.1 .53 .53 0 0 0-.3 .5h-.3zM227.2 171.9l.2 .4 .5 .1M227.3 171.6l.2-.3 .3-.2 .5 .3 .2 .6-.3 .3-.3 .1M227.2 185.9l.2 .3 .5 .2M227.3 192.5l.2-.3 .4-.1 .4 .2 .2 .5-.3 .4-.3 .2-.5-.2-.2-.3M227.3 185.5l.2-.3 .3-.1 .5 .2 .2 .6-.3 .3-.3 .2M197.2 213l3.2 .5 1.9-.1 2.8-.4"/>
<path d="M227.2 206.8l.1 .2M282.4 233.3h.8M282.4 232.5h.8M282.8 232v.9M287.6 235.9h.8M287.6 235.1h.8M288 234.7v.8M294.1 238.6h.9M294.1 237.8h.9M294.4 240v.8M294.5 237.3v.9M298.4 235.9h.8"/>
<path d="M298.4 235.1h.8M298.8 234.7v.8M294 241.3h.8M294 240.4h.8"/>
<circle cx="74.3" cy="67.4" r=".78"/>
<circle cx="76.8" cy="67.4" r=".77"/>
<circle cx="77.6" cy="72.8" r=".77"/>
<circle cx="77.6" cy="72.8" r="1"/>
<circle cx="81.2" cy="72.8" r="1"/>
<circle cx="81.2" cy="72.8" r=".77"/>
<circle cx="90" cy="72.8" r=".78"/>
<circle cx="94.9" cy="72.8" r=".77"/>
<circle cx="94.9" cy="72.8" r="1"/>
<circle cx="97.3" cy="72.8" r=".77"/>
<circle cx="107.1" cy="72.8" r=".77"/>
<circle cx="133.8" cy="73.1" r=".78"/>
<circle cx="134.9" cy="67.7" r=".77"/>
<circle cx="134.9" cy="67.7" r="1"/>
<circle cx="138.5" cy="67.7" r="1"/>
<circle cx="138.5" cy="67.7" r=".77"/>
<circle cx="145.2" cy="67.7" r="1"/>
<circle cx="145.2" cy="67.7" r=".77"/>
<circle cx="166.8" cy="66.7" r=".77"/>
<circle cx="169.4" cy="66.8" r=".77"/>
<circle cx="170.1" cy="72.2" r=".77"/>
<circle cx="170.1" cy="72.2" r="1"/>
<circle cx="173.8" cy="72.2" r="1"/>
<circle cx="173.8" cy="72.2" r=".76"/>
<circle cx="185.3" cy="72.2" r="1"/>
<circle cx="185.3" cy="72.2" r=".76"/>
<circle cx="187.7" cy="72.1" r=".77"/>
<circle cx="197.5" cy="72.2" r=".78"/>
<circle cx="216.1" cy="71.6" r=".31"/>
<circle cx="223.1" cy="72.6" r=".77"/>
<circle cx="225" cy="67.2" r=".77"/>
<circle cx="225" cy="67.2" r="1"/>
<circle cx="228.7" cy="67.2" r=".76"/>
<circle cx="228.7" cy="67.2" r="1"/>
<circle cx="235.3" cy="67.2" r=".77"/>
<circle cx="235.4" cy="67.2" r="1"/>
<circle cx="266.1" cy="72.7" r=".77"/>
<circle cx="266.1" cy="67.3" r=".77"/>
<circle cx="271.2" cy="71.1" r=".21"/>
<circle cx="272" cy="67.3" r="1"/>
<circle cx="272" cy="67.3" r=".77"/>
<circle cx="299.7" cy="68.1" r=".77"/>
<circle cx="324.4" cy="65.8" r=".21"/>
<circle cx="328.7" cy="65.8" r=".21"/>
<circle cx="329.8" cy="72.8" r="1"/>
<circle cx="329.8" cy="72.8" r=".76"/>
<circle cx="332.3" cy="72.8" r=".77"/>
<circle cx="61.2" cy="86" r="2.78"/>
<circle cx="112.3" cy="99" r="2.29"/>
<circle cx="194.8" cy="99" r="2.29"/>
<circle cx="353.3" cy="86" r="2.78"/>
<circle cx="278.5" cy="110.6" r=".21"/>
<circle cx="282.7" cy="110.6" r=".21"/>
<circle cx="283.9" cy="106.7" r="1"/>
<circle cx="283.9" cy="106.8" r=".76"/>
<circle cx="286.4" cy="106.8" r=".77"/>
<circle cx="312.7" cy="139.2" r=".2"/>
<circle cx="296.8" cy="144.6" r=".21"/>
<circle cx="298.4" cy="140.8" r=".77"/>
<circle cx="298.4" cy="140.8" r="1"/>
<circle cx="298.6" cy="146.2" r=".78"/>
<circle cx="301.1" cy="146.2" r=".77"/>
<circle cx="303.5" cy="146.2" r=".76"/>
<circle cx="303.5" cy="146.2" r="1.01"/>
<circle cx="312.2" cy="146.2" r=".77"/>
<circle cx="314.7" cy="146.2" r=".77"/>
<circle cx="320.2" cy="147" r=".22"/>
<circle cx="270.7" cy="171.8" r=".64"/>
<circle cx="61.2" cy="187.6" r="2.78"/>
<circle cx="112.3" cy="187.4" r="2.29"/>
<circle cx="194.8" cy="187.4" r="2.29"/>
<circle cx="270.7" cy="192.7" r=".64"/>
<circle cx="270.7" cy="185.7" r=".64"/>
<circle cx="353.3" cy="187.6" r="2.78"/>
<circle cx="227.9" cy="206.7" r=".64"/>
<circle cx="270.7" cy="206.7" r=".64"/>
</g>
<g fill="#000">
<path d="M54.8 42.7l4.8-.8v1.6zM354.9 41.9l4.7 .8-4.7 .8zM31.1 60.6l.8 4.8h-1.6zM30.3 208.3h1.6l-.8 4.7z"/>
<path d="M117.8 65.5a.79 .79 0 0 1 1.2 0 .79 .79 0 0 1-.1 1.2l-.5-.6 .5 .6a.79 .79 0 0 1-1.1-.1 .79 .79 0 0 1 0-1.1z" fill-rule="evenodd"/>
<path d="M209.4 67a.79 .79 0 0 1 1.2 .1 .79 .79 0 0 1-.2 1.2l-.5-.7 .5 .7a.79 .79 0 0 1-1.1-.2 .79 .79 0 0 1 .1-1.1z" fill-rule="evenodd"/>
<path d="M278 65.2a.79 .79 0 0 1 1.1 .1 .79 .79 0 0 1-.1 1.2l-.5-.7 .5 .7a.79 .79 0 0 1-1.1-.2 .79 .79 0 0 1 .1-1.1z" fill-rule="evenodd"/>
<path d="M304.3 65.6a.8 .8 0 0 1 1.2-.1 .8 .8 0 0 1-.2 1.2l-.4-.7 .4 .7a.8 .8 0 0 1-.9-.1 .8 .8 0 0 1-.1-1z" fill-rule="evenodd"/>
<path d="M336.7 65.6a.79 .79 0 0 1 1.3 .5 .79 .79 0 0 1-1 1l.2-.8-.2 .8a.8 .8 0 0 1-.6-.7 .8 .8 0 0 1 .3-.8z" fill-rule="evenodd"/>
</g>
<g font-size="8.5">
<text x="348.1" y="261.7">B</text>
<text x="357.8" y="261.6">drive assm</text>
</g>
<g font-size="3.9">
<text x="235.7" y="17.9">Molex 5.08mm</text>
<text x="75.8" y="23.3">Molex 5.08mm</text>
<text x="171.3" y="23.5">Molex 5.08mm</text>
<text x="235.7" y="21.8">Right Anlge Header</text>
<text x="75.8" y="27.1">Right Angle Header</text>
<text x="171.3" y="27.3">Right Angle Header</text>
<text x="235.7" y="25.6">5 pin</text>
<text x="290.9" y="29.9">Molex 5.08mm</text>
<text x="352.8" y="24.4">Molex 5.08mm</text>
<text x="352.8" y="28.2">Right Anlge Header</text>
<text x="75.8" y="30.9">7 pin</text>
<text x="171.3" y="31.1">7 pin</text>
<text x="290.9" y="33.7">Right Anlge Header</text>
<text x="352.8" y="32">4 pin</text>
<text x="290.9" y="37.5">3 pin</text>
<text x="202.7" y="44.1">12.000</text>
<text x="27.2" y="138.2">6.000</text>
</g>
<g font-size="3.4">
<text x="347" y="232.3">TITLE:</text>
<text x="347.9" y="254.3">SIZE</text>
<text x="356.7" y="254.3">DWG. NO.</text>
<text x="405.7" y="254.4">REV</text>
<text x="348.1" y="267.9">SCALE: 1:4</text>
<text x="367" y="268">WEIGHT:</text>
<text x="393.8" y="267.9">SHEET 2 OF 4</text>
</g>
<g font-size="3.2">
<text x="38.3" y="6.7">8</text>
<text x="90.2" y="6.8">7</text>
<text x="139.7" y="6.5">6</text>
<text x="189.9" y="6.5">5</text>
<text x="240.4" y="6.6">4</text>
<text x="290.4" y="6.7">3</text>
<text x="340.4" y="6.6">2</text>
<text x="391.8" y="6.7">1</text>
<text x="10.9" y="41.6">D</text>
<text x="418.9" y="40.7">D</text>
<text x="10.8" y="106.3">C</text>
<text x="418.4" y="106.4">C</text>
<text x="10.8" y="170.2">B</text>
<text x="419.4" y="170.6">B</text>
<text x="10.8" y="237.2">A</text>
<text x="418.6" y="236.8">A</text>
<text x="38.8" y="273.9">8</text>
<text x="90.3" y="273.9">7</text>
<text x="140.2" y="273.8">6</text>
<text x="190.1" y="273.9">5</text>
<text x="240.5" y="273.8">4</text>
<text x="289" y="273.9">3</text>
<text x="339.1" y="273.9">2</text>
<text x="391.4" y="274.2">1</text>
</g>
<text font-size="2.4" x="269" y="222.4">UNLESS OTHERWISE SPECIFIED:</text>
<g font-size="2.2">
<text x="304" y="227.7">DRAWN</text>
<text x="324.7" y="222.9">NAME</text>
<text x="337.2" y="222.9">DATE</text>
<text x="268.8" y="228">DIMENSIONS ARE IN INCHES</text>
<text x="268.8" y="230.7">TOLERANCES:</text>
<text x="268.8" y="233.3">FRACTIONAL</text>
<text x="304.1" y="232.6">CHECKED</text>
<text x="268.8" y="236">ANGULAR: MACH</text>
<text x="268.8" y="238.6">TWO PLACE DECIMAL</text>
<text x="291.8" y="236">BEND</text>
<text x="304" y="237.2">ENG APPR.</text>
<text x="268.8" y="241.3">THREE PLACE DECIMAL</text>
<text x="304.1" y="242">MFG APPR.</text>
<text x="304.1" y="246.7">Q.A.</text>
<text x="304.1" y="250.9">COMMENTS:</text>
</g>
<g font-size="2.1">
<text x="224.8" y="262">NEXT ASSY</text>
<text x="250.1" y="262">USED ON</text>
<text x="236.2" y="267.8">APPLICATION</text>
<text x="272.4" y="267.9">DO NOT SCALE DRAWING</text>
</g>
<g font-size="2">
<text x="180.8" y="249.2">PROPRIETARY AND CONFIDENTIAL</text>
<text x="268.5" y="249.4">TOLERANCING PER:</text>
<text x="268.5" y="246.8">INTERPRET GEOMETRIC</text>
<text x="177" y="257.8">&lt;INSERT COMPANY NAME HERE&gt;. ANY</text>
<text x="177" y="255.3">DRAWING IS THE SOLE PROPERTY OF</text>
<text x="177" y="252.8">THE INFORMATION CONTAINED IN THIS</text>
<text x="268.3" y="252.9">MATERIAL</text>
<text x="177" y="262.9">WITHOUT THE WRITTEN PERMISSION OF</text>
<text x="177" y="260.3">REPRODUCTION IN PART OR AS A WHOLE</text>
<text x="268.4" y="259.7">FINISH</text>
<text x="177" y="267.9">PROHIBITED.</text>
<text x="177" y="265.4">&lt;INSERT COMPANY NAME HERE&gt; IS</text>
</g>
</svg>
